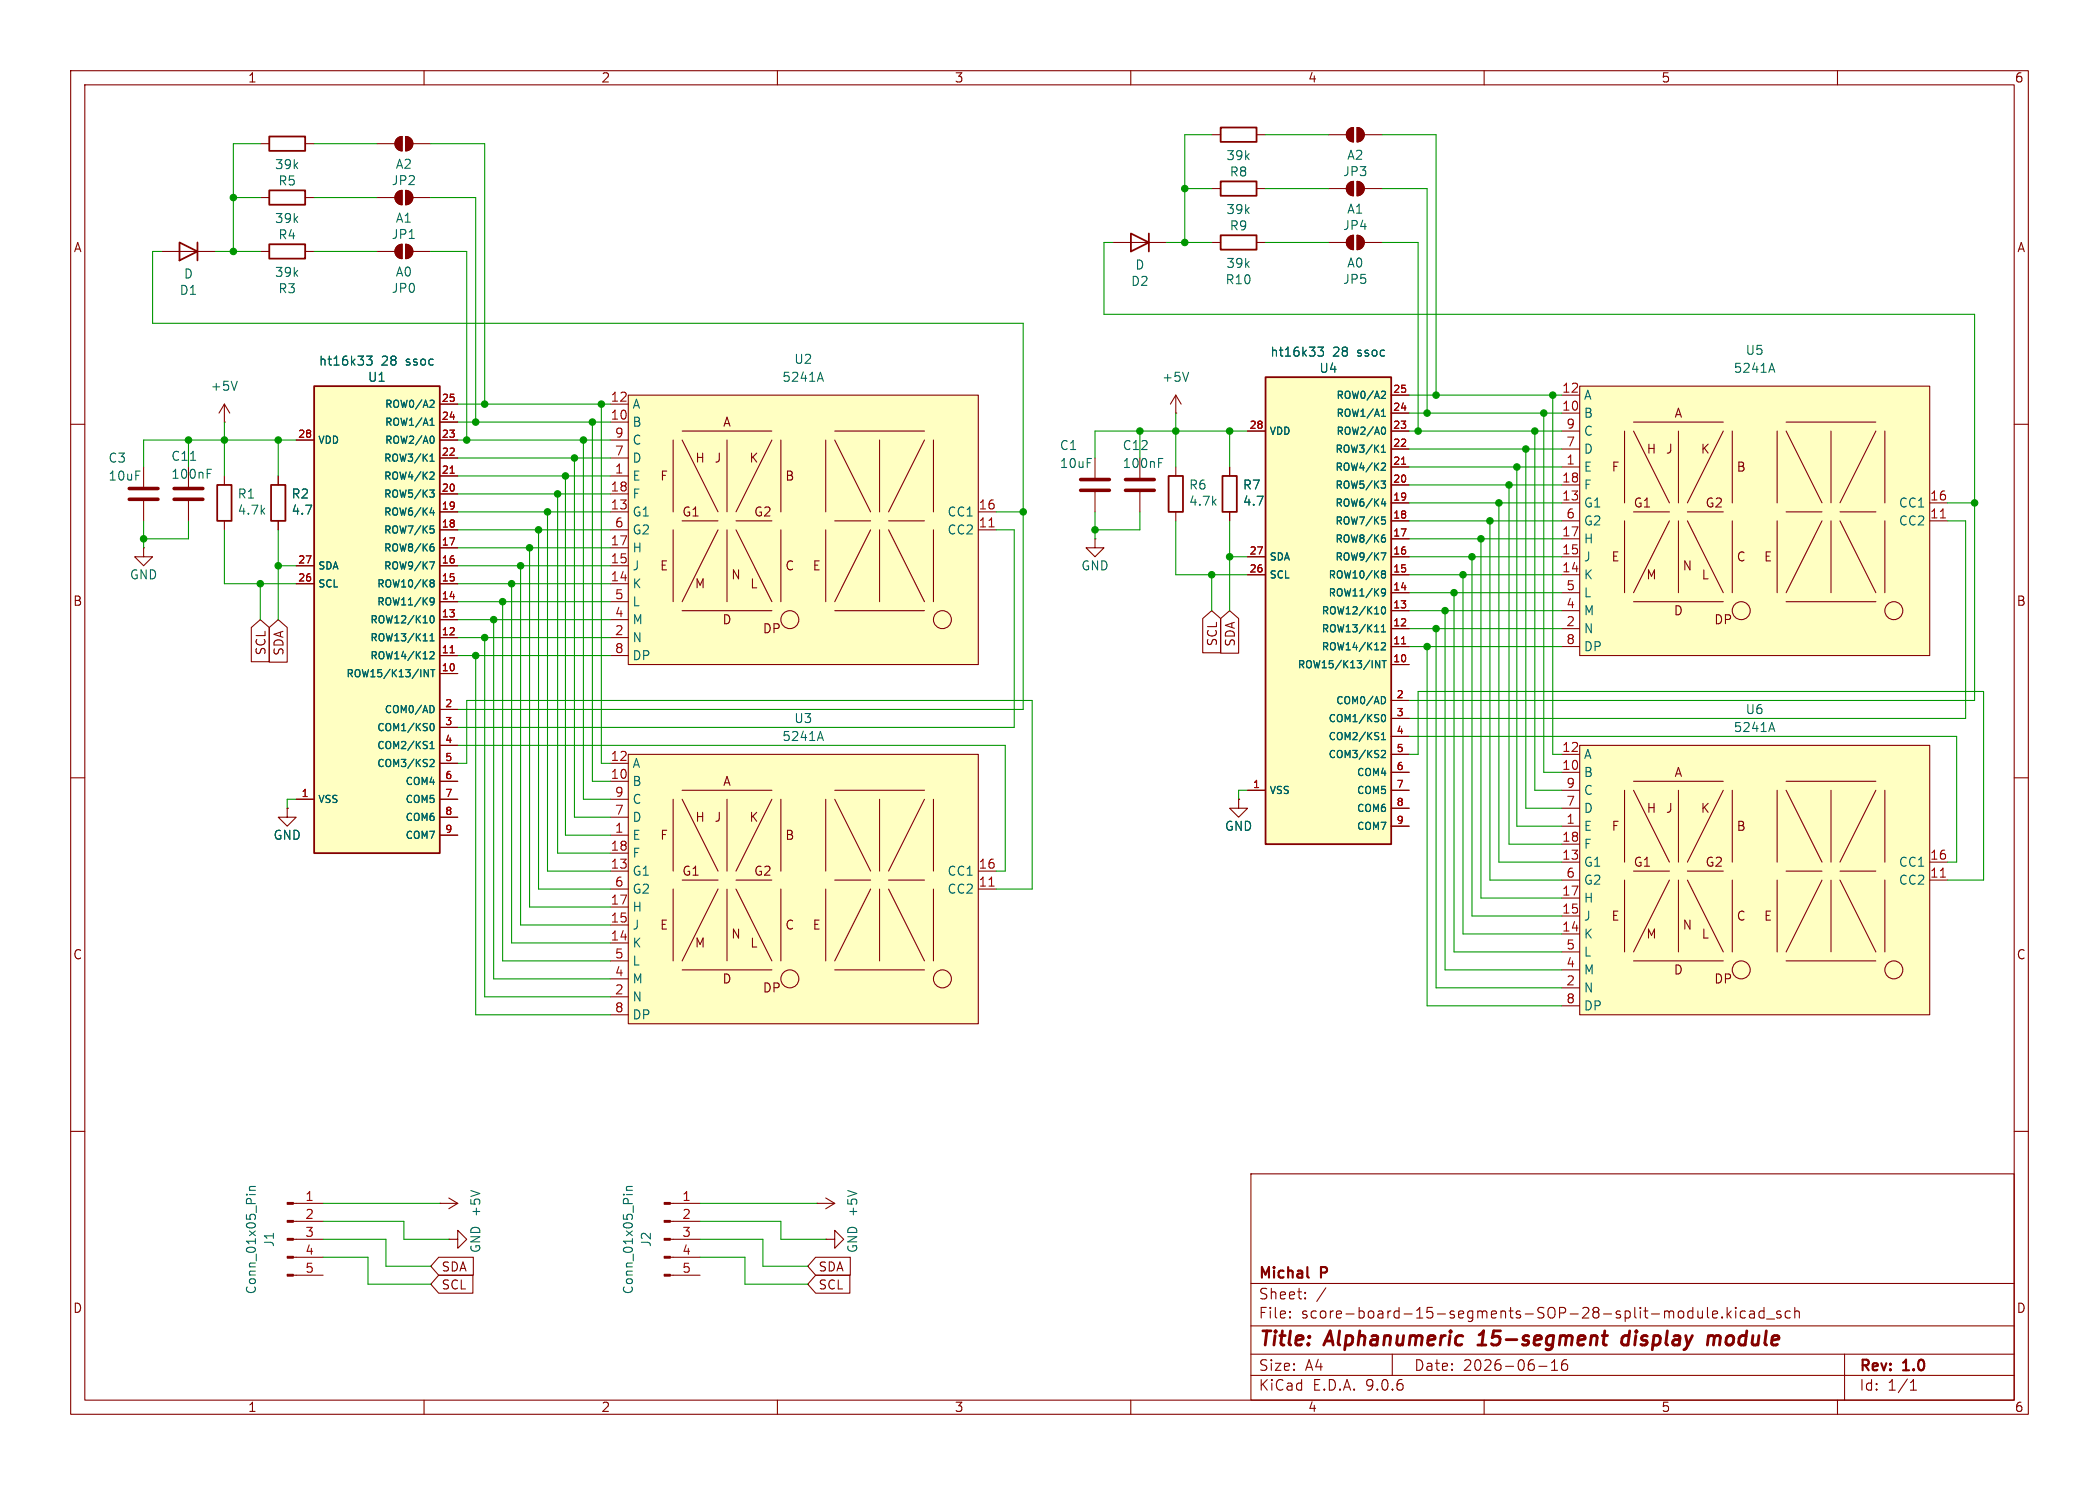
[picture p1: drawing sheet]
<svg xmlns="http://www.w3.org/2000/svg" width="297mm" height="210mm" viewBox="0 0 297 210" stroke-linecap="round" stroke-linejoin="round" font-family="sans-serif">
<g fill="none" stroke="#840000" stroke-width=".15">
<path d="M10 10h277v190h-277zM12 12h273v186h-273zM60 10v2M110 10v2M160 10v2M171.4 19.1h1.3M177.8 19.1h1.3M210 10v2M260 10v2M36.8 20.3h1.3M36.8 35.6h1.3M43.2 20.3h1.2"/>
<path d="M43.2 35.6h1.2M171.4 26.7h1.3M177.8 26.7h1.3M10 60h2M285 60h2M10 110h2M285 110h2M10 160h2M177 166h108v32h-108zM285 160h2M60 198v2M110 198v2"/>
<path d="M160 198v2M177 194.5h108M177 191.5h108M177 187.5h108M177 181.5h108M182.5 186.3h.1l-.1 .1M182.5 186.3v.1M182.5 185.5v.1M182.5 185.5h.1l-.1 .1M184.7 183.6v.1M184.7 183.6h-.1l.1 .1M184.7 182.8v.1"/>
<path d="M184.7 182.8h-.1l.1 .1M187.6 182.1l-1.3 2M197 191.5v3M210 198v2M217.7 193.2h1.2M219.5 193.8h.9M219.5 192.7l.5-.4v1.5M221.2 192.4a1.17 1.17 0 0 0-.1 1.3l.1 .1 .5-.1 .1-.2v-.3l-.3-.3h-.4l-.1 .3M239.5 184.9v1.5M239.5 185.5l-.4-.1-.3 .3v.4l.2 .2 .1 .1 .4-.1M240.2 185.4l.1 .9a.41 .41 0 0 0 .6 0M240.9 185.4v1"/>
<path d="M241.6 184.9v1.3l.2 .2M242.3 185.9l.7-.1v-.3l-.5-.1-.2 .2 .1 .7 .1 .1 .5-.1M243.7 186.3v.1M243.7 186.3h-.1l.1 .1M244.4 184.9v1.5M244.5 185.8l.5 .6M245 185.4l-.6 .6M245.6 184.9v.1M245.6 185.4v1M245.6 184.9l-.1 .1h.1M245.6 184.9l.1 .1h-.1M247 185.5l-.5-.1-.3 .3v.4l.2 .2 .1 .1 .5-.1"/>
<path d="M247.6 185.5l.1-.1 .5 .1v.9M248.2 185.8h-.5a.29 .29 0 0 0-.2 .3 .29 .29 0 0 0 .2 .3l.5-.1M249.6 185.5l-.4-.1-.3 .3v.4l.1 .2 .2 .1 .4-.1M249.6 184.9v1.5M250 186.5h1.1M252 185.5l-.4-.1-.2 .2 .1 .2 .5 .2v.1v.2l-.2 .1-.4-.1M253.3 185.5l-.4-.1-.3 .3v.4l.1 .2 .2 .1 .4-.1M254 185.5a.37 .37 0 0 1 .6 .1v.8M254 184.9v1.5M260 198v2M261 191.5v6.5M270.3 196.6h.9"/>
<path d="M270.3 195.5l.4-.4v1.5"/>
</g>
<path d="M209.1 190.2h1.2M209.7 188.5l-.4 .3M226.7 188.9h.8M227.1 188.2l-.2 1.7v.2l.4 .1M230.5 189a.66 .66 0 0 0-1 .3l-.1 .5 .2 .3 .2 .1 .6-.1M230.6 188.2l-.3 2M241.8 189l.5-.1 .2 .1 .1 .2M242.6 189.2l-.2 1M243.4 189a.5 .5 0 0 0-.8 .2" fill="none" stroke="#840000" stroke-width=".4"/>
<path d="M185.1 180.6l.1 .1" fill="none" stroke="#840000" stroke-width=".3"/>
<path d="M38.1 19.3h5.1v2h-5.1zM172.7 18h5.1v2.1h-5.1zM38.1 34.5h5.1v2.1h-5.1zM172.7 25.7h5.1v2h-5.1z" fill="none" stroke="#840000" stroke-width=".25"/>
<path d="M223.5 54.6h49.5v38.1h-49.5z" fill="#ffffc2"/>
<g fill="none" stroke="#840000" stroke-width=".15">
<path d="M188 19.1h2.5M190.8 18.3l.4-.2 .3-.1v2.1a1.02 1.02 0 0 1-.9-.7 1.02 1.02 0 0 1 .2-1.1zM192 18a1.02 1.02 0 0 1 1 1.1 1.02 1.02 0 0 1-1 1zM193 19.1h2.6M157.5 34.3h7.6M171.4 34.3h1.3M177.8 34.3h1.3M166.4 58.4h.1M166.4 55.9v2.5M166.4 55.9l-.8 1.3M166.4 55.9l.7 1.3M221 55.9h2.5"/>
<path d="M221 58.4h2.5M223.5 54.6h49.5v38.1h-49.5zM231.1 59.7h12.7M252.7 59.7h12.7M154.9 64.8v2.8M154.9 69.6v2.8M161.3 64.8v2.8M161.3 69.6v2.8M166.4 66v1.3M166.4 72.4v1.3M174 66v1.3M174 72.4v1.3"/>
<path d="M221 61h2.5M221 63.5h2.5M221 66h2.5M221 68.6h2.5M221 71.1h2.5M221 73.7h2.5M221 76.2h2.5M221 78.7h2.5M229.9 61v10.1M229.9 73.7v10.1M231.1 72.4h5.1M231.1 61l5.1 10.1"/>
<path d="M236.2 73.7l-5.1 10.1M237.5 61v10.1M237.5 73.7v10.1M238.8 72.4h5M238.8 73.7l5 10.1M243.8 61l-5 10.1M245.1 61v10.1M245.1 73.7v10.1M251.5 61v10.1M251.5 73.7v10.1M252.7 72.4h5.1M252.7 61l5.1 10.1"/>
<path d="M257.8 73.7l-5.1 10.1M259.1 61v10.1M259.1 73.7v10.1M260.3 72.4h5.1M260.3 73.7l5.1 10.1M265.4 61l-5.1 10.1M266.7 61v10.1M266.7 73.7v10.1M273 71.1h2.6M273 73.7h2.6M221 81.3h2.5M221 83.8h2.5"/>
<path d="M221 86.4h2.5M221 88.9h2.5M221 91.4h2.5M231.1 85.1h12.7M252.7 85.1h12.7"/>
<circle cx="246.4" cy="86.4" r="1.27"/>
<circle cx="268" cy="86.4" r="1.27"/>
</g>
<path d="M274.6 73.2h.7" fill="none" stroke="#a90000" stroke-width=".15"/>
<path d="M168.2 52.6l-.4 1.3M250.4 52.3h.6M250.7 51.4l.4 1.2M163.9 65.4h.5M163.9 64.8h.6" fill="none" stroke="#006464" stroke-width=".15"/>
<path d="M160 33l2.6 1.3-2.6 1.3zM162.6 33v2.6M172.7 33.3h5.1v2h-5.1zM165.4 67.3h2v5.1h-2zM173 67.3h2v5.1h-2z" fill="none" stroke="#840000" stroke-width=".25"/>
<path d="M152.9 67.8h4.1M152.9 69.3h4.1M159.3 67.8h4M159.3 69.3h4" fill="none" stroke="#840000" stroke-width=".51"/>
<g fill="#840000" stroke="#840000" stroke-width=".15">
<path d="M192 18a1.02 1.02 0 0 1 1 1.1 1.02 1.02 0 0 1-1 1z"/>
<path d="M190.8 18.3l.4-.2 .3-.1v2.1a1.02 1.02 0 0 1-.9-.7 1.02 1.02 0 0 1 .2-1.1z"/>
</g>
<path d="M179.1 53.3h17.7v66.1h-17.7z" fill="#ffffc2"/>
<path d="M179.1 53.3h17.7v66.1h-17.7z" fill="none" stroke="#840000" stroke-width=".25"/>
<g fill="none" stroke="#840000" stroke-width=".15">
<path d="M196.8 55.9h2.6M196.8 58.4h2.6M154.9 76.2v1.3h1.3l-1.3 1.2-1.2-1.2h1.2M154.9 76.2h.1M176.5 61h2.6M176.5 78.7h2.6M196.8 61h2.6M196.8 78.7h2.6M196.8 63.5h2.6M196.8 66h2.6M196.8 68.6h2.6M196.8 71.1h2.6"/>
<path d="M196.8 73.7h2.6M196.8 76.2h2.6M176.5 81.3h2.6M196.8 99.1h2.6M196.8 81.3h2.6M196.8 83.8h2.6M196.8 86.4h2.6M196.8 88.9h2.6M196.8 91.4h2.6M196.8 94h2.6M175.3 113v1.3h1.2l-1.2 1.3-1.3-1.3h1.3M175.3 113h.1"/>
<path d="M176.5 111.8h2.6M196.8 111.8h2.6M196.8 101.6h2.6M196.8 104.1h2.6M196.8 106.7h2.6M196.8 109.2h2.6M196.8 114.3h2.6M196.8 116.8h2.6"/>
</g>
<g fill="none" stroke="#006464" stroke-width=".15">
<path d="M186.5 49.1h.8l-.5 .5 .4 .1v.5l-.2 .2h-.3l-.2-.2M195.5 58.2l.3-.3v1M195.5 58.9h.5M195.6 55.3l.4 .1v.2l-.6 .7h.6M195.4 68h.6l-.3 .4 .3 .1v.3l-.1 .2h-.3M195.4 78.2h.7l-.4 1M195.5 63.2l.3-.3v1.1M195.5 64h.5M195.5 73.1h.5M195.6 76.1l.3-.1 .1 .2v.4h-.4M195.6 65.5h.4v.3l-.6 .7h.6M195.6 73.5h.3l.1 .2v.3l-.4 .1"/>
<path d="M195.7 60.4a.54 .54 0 0 1 .4 .5 .54 .54 0 0 1-.4 .5M195.7 70.5l-.2 .7h.6M196 70.9v.7M196 75.6l-.4 .1M194.5 89.4h.6M195.2 93.4v1l-.6-1v1M195.5 91l.4-.1 .1 .3-.6 .7h.6M195.5 88.6l.3-.3v1.1M195.5 89.4h.5M195.6 85.9l.1-.1a.54 .54 0 0 1 .4 .5 .54 .54 0 0 1-.4 .5l-.1-.1-.1-.3zM195.6 93.4h.5M195.7 81.2l-.2-.2 .2-.3 .3 .1v.1l-.1 .3"/>
<path d="M195.7 81.2l-.2 .2v.2l.2 .1h.3v-.2v-.2l-.1-.1M195.7 81.2h.2M195.7 98.5a.55 .55 0 0 1 .4 .5 .55 .55 0 0 1-.4 .5M195.9 93.4v1M196 83.7l-.1 .2h-.2l-.2-.2 .1-.4h.3l.1 .1a.67 .67 0 0 1-.2 .9h-.2M195.5 106.2l.4-.1 .1 .3-.6 .7h.6M195.5 104.6h.5M195.5 103.9l.3-.3v1M195.6 101.1l.1-.1a.54 .54 0 0 1 .4 .6 .54 .54 0 0 1-.4 .5l-.1-.1-.1-.3z"/>
</g>
<path d="M198.3 65.7h.6M198.3 91.1h.6" fill="none" stroke="#a90000" stroke-width=".15"/>
<path d="M223.5 105.4h49.5v38.1h-49.5z" fill="#ffffc2"/>
<g fill="none" stroke="#840000" stroke-width=".15">
<path d="M188 34.3h2.5M188 26.7h2.5M190.8 33.6l.4-.3h.3v2a1.02 1.02 0 0 1-.9-.6 1.02 1.02 0 0 1 .2-1.1zM190.8 26l.4-.3h.3v2a1.02 1.02 0 0 1-.9-.6 1.02 1.02 0 0 1 .2-1.1zM192 33.3a1.02 1.02 0 0 1 1 1 1.02 1.02 0 0 1-1 1zM192 25.7a1.02 1.02 0 0 1 1 1 1.02 1.02 0 0 1-1 1zM193 34.3h2.6M193 26.7h2.6M221 106.7h2.5M221 109.2h2.5M221 111.8h2.5M221 114.3h2.5"/>
<path d="M221 116.8h2.5M221 119.4h2.5M223.5 105.4h49.5v38.1h-49.5zM229.9 111.8v10.1M231.1 110.5h12.7M231.1 111.8l5.1 10.1M237.5 111.8v10.1M243.8 111.8l-5 10.1M245.1 111.8v10.1M251.5 111.8v10.1M252.7 110.5h12.7M252.7 111.8l5.1 10.1"/>
<path d="M259.1 111.8v10.1M265.4 111.8l-5.1 10.1M266.7 111.8v10.1M221 121.9h2.5M221 124.5h2.5M221 127h2.5M221 129.5h2.5M221 132.1h2.5M221 134.6h2.5M221 137.2h2.5M221 139.7h2.5M229.9 124.5v10.1"/>
<path d="M231.1 123.2h5.1M231.1 135.9h12.7M236.2 124.5l-5.1 10.1M237.5 124.5v10.1M238.8 123.2h5M238.8 124.5l5 10.1M245.1 124.5v10.1M251.5 124.5v10.1M252.7 123.2h5.1M252.7 135.9h12.7M257.8 124.5l-5.1 10.1M259.1 124.5v10.1"/>
<path d="M260.3 123.2h5.1M260.3 124.5l5.1 10.1M266.7 124.5v10.1M273 121.9h2.6M273 124.5h2.6M221 142.2h2.5"/>
<circle cx="246.4" cy="137.2" r="1.27"/>
<circle cx="268" cy="137.2" r="1.27"/>
</g>
<path d="M274.6 124h.7" fill="none" stroke="#a90000" stroke-width=".15"/>
<path d="M250.4 103.1h.6M250.7 102.2l.4 1.2" fill="none" stroke="#006464" stroke-width=".15"/>
<g fill="#840000" stroke="#840000" stroke-width=".15">
<path d="M192 33.3a1.02 1.02 0 0 1 1 1 1.02 1.02 0 0 1-1 1z"/>
<path d="M190.8 33.6l.4-.3h.3v2a1.02 1.02 0 0 1-.9-.6 1.02 1.02 0 0 1 .2-1.1z"/>
<path d="M192 25.7a1.02 1.02 0 0 1 1 1 1.02 1.02 0 0 1-1 1z"/>
<path d="M190.8 26l.4-.3h.3v2a1.02 1.02 0 0 1-.9-.6 1.02 1.02 0 0 1 .2-1.1z"/>
</g>
<path d="M88.9 55.9h49.5v38.1h-49.5z" fill="#ffffc2"/>
<g fill="none" stroke="#840000" stroke-width=".15">
<path d="M86.4 57.2h2.5M86.4 59.7h2.5M88.9 55.9h49.5v38.1h-49.5zM20.3 77.5v1.2h1.3l-1.3 1.3-1.3-1.3h1.3M20.3 77.5h.1M20.3 66v2.8M20.3 70.9v2.8M26.7 66v2.8M26.7 70.9v2.8M31.7 67.3v1.3M31.7 73.7v1.2M86.4 62.2h2.5"/>
<path d="M86.4 64.8h2.5M86.4 67.3h2.5M86.4 69.9h2.5M86.4 72.4h2.5M86.4 74.9h2.5M86.4 77.5h2.5M95.2 62.2v10.2M95.2 74.9v10.2M96.5 61h12.7M96.5 73.7h5.1M96.5 62.2l5.1 10.2M101.6 74.9l-5.1 10.2"/>
<path d="M102.9 62.2v10.2M102.9 74.9v10.2M104.1 73.7h5.1M104.1 74.9l5.1 10.2M109.2 62.2l-5.1 10.2M110.5 62.2v10.2M110.5 74.9v10.2M116.8 62.2v10.2M116.8 74.9v10.2M118.1 61h12.7M118.1 73.7h5.1M118.1 62.2l5.1 10.2"/>
<path d="M123.2 74.9l-5.1 10.2M124.5 62.2v10.2M124.5 74.9v10.2M125.7 73.7h5.1M125.7 74.9l5.1 10.2M130.8 62.2l-5.1 10.2M132.1 62.2v10.2M132.1 74.9v10.2M138.4 72.4h2.6M138.4 74.9h2.6M86.4 80h2.5M86.4 82.6h2.5"/>
<path d="M86.4 85.1h2.5M86.4 87.6h2.5M86.4 90.2h2.5M86.4 92.7h2.5M96.5 86.4h12.7M118.1 86.4h12.7"/>
<circle cx="111.8" cy="87.6" r="1.27"/>
<circle cx="133.3" cy="87.6" r="1.27"/>
</g>
<path d="M139.9 74.5h.8" fill="none" stroke="#a90000" stroke-width=".15"/>
<path d="M115.8 53.6h.6M116.1 52.6l.4 1.3M27 65.1h.7M29.3 67h.4M29.3 66.4h.6" fill="none" stroke="#006464" stroke-width=".15"/>
<path d="M30.7 68.6h2.1v5.1h-2.1z" fill="none" stroke="#840000" stroke-width=".25"/>
<path d="M18.3 69.1h4.1M18.3 70.6h4.1M24.6 69.1h4.1M24.6 70.6h4.1" fill="none" stroke="#840000" stroke-width=".51"/>
<path d="M88.9 106.7h49.5v38.1h-49.5z" fill="#ffffc2"/>
<g fill="none" stroke="#840000" stroke-width=".15">
<path d="M36.8 27.9h1.3M43.2 27.9h1.2M40.6 114.3v1.3h1.3l-1.3 1.2-1.2-1.2h1.2M40.6 114.3h.1M86.4 108h2.5M86.4 110.5h2.5M86.4 113h2.5M86.4 115.6h2.5M86.4 118.1h2.5M88.9 106.7h49.5v38.1h-49.5zM95.2 113v10.2M96.5 111.8h12.7"/>
<path d="M96.5 113l5.1 10.2M102.9 113v10.2M109.2 113l-5.1 10.2M110.5 113v10.2M116.8 113v10.2M118.1 111.8h12.7M118.1 113l5.1 10.2M124.5 113v10.2M130.8 113l-5.1 10.2M132.1 113v10.2M86.4 120.7h2.5M86.4 123.2h2.5"/>
<path d="M86.4 125.7h2.5M86.4 128.3h2.5M86.4 130.8h2.5M86.4 133.4h2.5M86.4 135.9h2.5M86.4 138.4h2.5M95.2 125.7v10.2M96.5 124.5h5.1M96.5 137.2h12.7M101.6 125.7l-5.1 10.2M102.9 125.7v10.2M104.1 124.5h5.1"/>
<path d="M104.1 125.7l5.1 10.2M110.5 125.7v10.2M116.8 125.7v10.2M118.1 124.5h5.1M118.1 137.2h12.7M123.2 125.7l-5.1 10.2M124.5 125.7v10.2M125.7 124.5h5.1M125.7 125.7l5.1 10.2M132.1 125.7v10.2M138.4 123.2h2.6M138.4 125.7h2.6"/>
<path d="M86.4 141h2.5M86.4 143.5h2.5"/>
<circle cx="111.8" cy="138.4" r="1.27"/>
<circle cx="133.3" cy="138.4" r="1.27"/>
</g>
<path d="M139.9 125.3h.8" fill="none" stroke="#a90000" stroke-width=".15"/>
<path d="M115.8 104.4h.6M116.1 103.4l.4 1.3" fill="none" stroke="#006464" stroke-width=".15"/>
<path d="M38.1 26.9h5.1v2.1h-5.1z" fill="none" stroke="#840000" stroke-width=".25"/>
<path d="M44.4 54.6h17.8v66.1h-17.8z" fill="#ffffc2"/>
<path d="M25.4 34.3l2.5 1.3-2.5 1.2zM27.9 34.3v2.5M44.4 54.6h17.8v66.1h-17.8zM38.4 68.6h2v5.1h-2z" fill="none" stroke="#840000" stroke-width=".25"/>
<g fill="none" stroke="#840000" stroke-width=".15">
<path d="M56.2 19.6l.3-.2 .4-.1v2a1.02 1.02 0 0 1-.9-.6 1.02 1.02 0 0 1 .2-1.1zM57.4 19.3a1.02 1.02 0 0 1 1 1 1.02 1.02 0 0 1-1 1zM22.9 35.6h7.6M53.3 35.6h2.6M53.3 27.9h2.6M53.3 20.3h2.6M56.2 27.2l.3-.2 .4-.1v2.1a1.02 1.02 0 0 1-.9-.7 1.02 1.02 0 0 1 .2-1.1zM56.2 34.8l.3-.2 .4-.1v2.1a1.02 1.02 0 0 1-.9-.7 1.02 1.02 0 0 1 .2-1.1zM57.4 26.9a1.02 1.02 0 0 1 1 1 1.02 1.02 0 0 1-1 1.1zM57.4 34.5a1.02 1.02 0 0 1 1 1.1 1.02 1.02 0 0 1-1 1zM58.4 35.6h2.6M58.4 27.9h2.6"/>
<path d="M58.4 20.3h2.6M31.7 59.7h.1M31.7 57.2l-.7 1.2M31.7 57.2l.8 1.2M31.7 57.2v2.5M62.2 57.2h2.6M62.2 59.7h2.6M196.8 55.9h2.6M196.8 58.4h2.6M39.4 67.3v1.3M39.4 73.7v1.2M41.9 62.2h2.5"/>
<path d="M62.2 62.2h2.6M62.2 64.8h2.6M62.2 67.3h2.6M62.2 69.9h2.6M62.2 72.4h2.6M62.2 74.9h2.6M62.2 77.5h2.6M174 66v1.3M174 72.4v1.3M176.5 61h2.6M176.5 78.7h2.6M196.8 61h2.6"/>
<path d="M196.8 78.7h2.6M196.8 63.5h2.6M196.8 66h2.6M196.8 68.6h2.6M196.8 71.1h2.6M196.8 73.7h2.6M196.8 76.2h2.6M35.6 88.7l1.2-1.1 1.3 1.1v4.9h-2.5zM38.1 88.7l1.3-1.1 1.2 1.1v4.9h-2.5zM41.9 80h2.5M41.9 82.6h2.5M62.2 80h2.6"/>
<path d="M62.2 82.6h2.6M62.2 85.1h2.6M62.2 87.6h2.6M62.2 90.2h2.6M62.2 92.7h2.6M62.2 95.3h2.6M170.2 87.5l1.2-1.1 1.3 1.1v4.8h-2.5zM172.7 87.5l1.3-1.1 1.3 1.1v4.9h-2.6zM176.5 81.3h2.6M196.8 99.1h2.6M196.8 81.3h2.6M196.8 83.8h2.6"/>
<path d="M196.8 86.4h2.6M196.8 88.9h2.6M196.8 91.4h2.6M196.8 94h2.6M40.6 114.3h.1M41.9 113h2.5M62.2 113h2.6M62.2 100.3h2.6M62.2 102.9h2.6M62.2 105.4h2.6M62.2 108h2.6M62.2 110.5h2.6"/>
<path d="M62.2 115.6h2.6M62.2 118.1h2.6M175.3 113h.1M176.5 111.8h2.6M196.8 111.8h2.6M196.8 101.6h2.6M196.8 104.1h2.6M196.8 106.7h2.6M196.8 109.2h2.6M196.8 114.3h2.6M196.8 116.8h2.6M41.5 170.2h4.2"/>
<path d="M41.5 172.7h4.2M41.5 175.3h4.2M41.5 177.8h4.2M62.1 177.8h4.9v2.5h-4.9l-1.1-1.2zM62.2 170.2h.1M62.2 170.2h2.6M63.5 175.3h1.3v-1.3l1.2 1.3-1.2 1.2v-1.2M63.5 175.3h.1M63.5 169.4l1.3 .8M64.8 170.2l-1.3 .7M94.8 170.2h4.3M94.8 172.7h4.3"/>
<path d="M94.8 175.3h4.3M94.8 177.8h4.3M115.4 177.8h4.9v2.5h-4.9l-1.1-1.2zM115.6 170.2h.1M115.6 170.2h2.5M116.8 175.3h1.3v-1.3l1.3 1.3-1.3 1.2v-1.2M116.8 175.3h.1M116.8 169.4l1.3 .8M118.1 170.2l-1.3 .7M41.5 180.3h4.2M62.1 180.3h4.8v2.6h-4.8l-1.1-1.3zM94.8 180.3h4.3"/>
<path d="M115.4 180.3h4.9v2.6h-4.9l-1.1-1.3z"/>
</g>
<g fill="none" stroke="#006464" stroke-width=".15">
<path d="M33.6 53.9l-.5 1.3M51.9 50.4h.7l-.4 .4 .4 .2v.5l-.2 .1h-.4l-.1-.1M60.8 59.4l.3-.3v1.1M61 56.6h.3l.1 .3-.6 .7h.6M186.5 49.1h.8l-.5 .5 .4 .1v.5l-.2 .2h-.3l-.2-.2M195.5 58.2l.3-.3v1M195.5 58.9h.5M195.6 55.3l.4 .1v.2l-.6 .7h.6M60.8 69.3h.6l-.3 .4 .3 .1v.3l-.2 .2h-.3M60.8 79.5h.7l-.5 1M60.8 64.5l.3-.3v1M60.8 60.2h.6"/>
<path d="M60.8 65.2h.6M60.9 74.4h.5M60.9 77.4l.3-.1 .2 .2-.1 .4h-.4M61 66.8h.3l.1 .2-.6 .8h.6M61 74.8h.2l.2 .2v.3l-.4 .1M61.1 61.7a.54 .54 0 0 1 .3 .5 .54 .54 0 0 1-.3 .5M61.1 71.8l-.3 .7h.7M61.3 72.2v.7M61.3 76.9l-.3 .1M195.4 68h.6l-.3 .4 .3 .1v.3l-.1 .2h-.3M195.4 78.2h.7l-.4 1M195.5 63.2l.3-.3v1.1"/>
<path d="M195.5 64h.5M195.5 73.1h.5M195.6 76.1l.3-.1 .1 .2v.4h-.4M195.6 65.5h.4v.3l-.6 .7h.6M195.6 73.5h.3l.1 .2v.3l-.4 .1M195.7 60.4a.54 .54 0 0 1 .4 .5 .54 .54 0 0 1-.4 .5M195.7 70.5l-.2 .7h.6M196 70.9v.7M196 75.6l-.4 .1M59.9 90.6h.6M60.6 94.7v1l-.6-1v1M60.8 92.3l.4-.1 .2 .2-.6 .8h.6"/>
<path d="M60.8 89.9l.3-.3v1M60.8 90.6h.6M60.9 87.2l.2-.1a.54 .54 0 0 1 .3 .5 .54 .54 0 0 1-.3 .5l-.2-.1-.1-.3zM60.9 94.7h.6M61 82.4l-.2-.2 .2-.2h.3l.1 .2-.2 .2M61 82.4l-.2 .2 .1 .3 .1 .1h.3l.1-.2v-.3l-.2-.1M61 82.4h.2M61.1 99.8a.55 .55 0 0 1 .3 .5 .55 .55 0 0 1-.3 .5M61.2 94.7v1M61.4 85l-.2 .2-.3-.1-.1-.1 .1-.4 .3-.1 .2 .1a.67 .67 0 0 1-.3 1h-.2M194.5 89.4h.6M195.2 93.4v1l-.6-1v1"/>
<path d="M195.5 91l.4-.1 .1 .3-.6 .7h.6M195.5 88.6l.3-.3v1.1M195.5 89.4h.5M195.6 85.9l.1-.1a.54 .54 0 0 1 .4 .5 .54 .54 0 0 1-.4 .5l-.1-.1-.1-.3zM195.6 93.4h.5M195.7 81.2l-.2-.2 .2-.3 .3 .1v.1l-.1 .3M195.7 81.2l-.2 .2v.2l.2 .1h.3v-.2v-.2l-.1-.1M195.7 81.2h.2M195.7 98.5a.55 .55 0 0 1 .4 .5 .55 .55 0 0 1-.4 .5M195.9 93.4v1M196 83.7l-.1 .2h-.2l-.2-.2 .1-.4h.3l.1 .1a.67 .67 0 0 1-.2 .9h-.2M60.8 107.5l.4-.1 .2 .3-.6 .7h.6"/>
<path d="M60.8 105.9h.6M60.8 105.1l.3-.2v1M60.9 102.4l.2-.1a.54 .54 0 0 1 .3 .5 .54 .54 0 0 1-.3 .5l-.2-.1-.1-.3zM195.5 106.2l.4-.1 .1 .3-.6 .7h.6M195.5 104.6h.5M195.5 103.9l.3-.3v1M195.6 101.1l.1-.1a.54 .54 0 0 1 .4 .6 .54 .54 0 0 1-.4 .5l-.1-.1-.1-.3zM34.9 168.9h.1M35.3 168.9h.8M35.3 168.3h.8M36.1 167.8l-.7 .1-.1 .3 .1 .1M66.6 168.4l1.3 .4"/>
<path d="M88.2 168.9h.1M88.6 168.9h.9M88.6 168.3h.9M89.5 167.8l-.8 .1-.1 .3 .2 .1M120 168.4l1.2 .4"/>
</g>
<path d="M63.7 66.9h.6M198.3 65.7h.6M63.7 92.3h.6M198.3 91.1h.6" fill="none" stroke="#a90000" stroke-width=".15"/>
<g fill="#840000" stroke="#840000" stroke-width=".15">
<path d="M94 170.1h.8v.2h-.8z"/>
<path d="M94 172.6h.8v.2h-.8z"/>
<path d="M94 175.1h.8v.3h-.8z"/>
<path d="M94 177.7h.8v.2h-.8z"/>
<path d="M94 180.2h.8v.3h-.8z"/>
<path d="M40.6 170.1h.9v.2h-.9z"/>
<path d="M40.6 172.6h.9v.2h-.9z"/>
<path d="M40.6 175.1h.9v.3h-.9z"/>
<path d="M40.6 177.7h.9v.2h-.9z"/>
<path d="M40.6 180.2h.9v.3h-.9z"/>
<path d="M57.4 26.9a1.02 1.02 0 0 1 1 1 1.02 1.02 0 0 1-1 1.1z"/>
<path d="M56.2 27.2l.3-.2 .4-.1v2.1a1.02 1.02 0 0 1-.9-.7 1.02 1.02 0 0 1 .2-1.1z"/>
<path d="M57.4 19.3a1.02 1.02 0 0 1 1 1 1.02 1.02 0 0 1-1 1z"/>
<path d="M56.2 19.6l.3-.2 .4-.1v2a1.02 1.02 0 0 1-.9-.6 1.02 1.02 0 0 1 .2-1.1z"/>
<path d="M57.4 34.5a1.02 1.02 0 0 1 1 1.1 1.02 1.02 0 0 1-1 1z"/>
<path d="M56.2 34.8l.3-.2 .4-.1v2.1a1.02 1.02 0 0 1-.9-.7 1.02 1.02 0 0 1 .2-1.1z"/>
</g>
<g fill="none" stroke="#009600" stroke-width=".15">
<path d="M171.4 19.1h-3.8v15.2M179.1 19.1h8.9M195.6 19.1h7.6v36.8M22.9 35.6h-1.3v10.1h123.2v54.6h-80M30.5 35.6h6.3M33 27.9h3.8M36.8 20.3h-3.8v15.3M44.4 35.6h8.9M44.4 27.9h8.9M44.4 20.3h8.9M61 20.3h7.6v36.9M61 27.9h6.3v31.8"/>
<path d="M61 35.6h5v26.6M157.5 34.3h-1.3v10.2h123.2v54.6h-80M165.1 34.3h6.3M167.6 26.7h3.8M179.1 34.3h8.9M179.1 26.7h8.9M195.6 34.3h5.1v26.7M195.6 26.7h6.3v31.7M31.7 59.7v7.6M64.8 59.7h21.6M64.8 57.2h21.6M83.8 59.7v50.8h2.6"/>
<path d="M85.1 57.2v50.8h1.3M166.4 58.4v7.6M199.4 58.4h21.6M199.4 55.9h21.6M218.4 58.4v50.8h2.6M219.7 55.9v50.8h1.3M20.3 73.7v3.8M26.7 73.7v2.5h-6.4M26.7 62.2v3.8M31.7 74.9v7.7h10.2M39.4 62.2v5.1M39.4 74.9v12.7"/>
<path d="M41.9 62.2h-21.6v3.8M64.8 72.4h21.6M64.8 69.9h21.6M64.8 74.9h21.6M64.8 62.2h21.6M64.8 77.5h21.6M64.8 67.3h21.6M64.8 64.8h21.6M74.9 77.5v50.8h11.5M76.2 74.9v50.8h10.2M77.5 72.4v50.8h8.9M78.9 69.9v50.8h7.5"/>
<path d="M80 67.3v50.8h6.4M81.3 64.8v50.8h5.1M82.5 62.2v50.8h3.9M141 72.4h3.8M141 74.9h2.5v28h-78.7M154.9 72.4v3.8M161.3 72.4v2.5h-6.4M161.3 61v3.8M166.4 73.7v7.6h10.1M174 61v5M174 73.7v12.7M174 78.7h2.5"/>
<path d="M176.5 61h-21.6v3.8M199.4 61h21.6M199.4 78.7h21.6M199.4 76.2h21.6M199.4 71.1h21.6M199.4 73.7h21.6M199.4 68.6h21.6M199.4 63.5h21.6M199.4 66h21.6M208.3 78.7v50.8h12.7M209.5 76.2v50.8h11.5M210.8 73.7v50.8h10.2"/>
<path d="M212.1 71.1v50.8h8.9M213.5 68.6v50.8h7.5M214.6 66v50.8h6.4M215.9 63.5v50.8h5.1M217.2 61v50.8h3.8M275.6 71.1h3.8M275.6 73.7h2.5v27.9h-78.7M36.8 82.6v5M39.4 80h2.5M64.8 80h21.6M64.8 82.6h21.6M64.8 90.2h21.6"/>
<path d="M64.8 87.6h21.6M64.8 92.7h21.6M64.8 85.1h21.6M67.3 92.7v50.8h19.1M68.6 90.2v50.8h17.8M69.8 87.6v50.8h16.6M71.1 85.1v50.8h15.3M72.4 82.6v50.8h14M73.7 80v50.8h12.7M171.4 81.3v5.1M199.4 81.3h21.6M199.4 83.8h21.6"/>
<path d="M199.4 86.4h21.6M199.4 91.4h21.6M199.4 88.9h21.6M201.9 91.4v50.8h19.1M203.2 88.9v50.8h17.8M204.5 86.4v50.8h16.5M205.7 83.8v50.8h15.3M207 81.3v50.8h14M41.9 113h-1.3v1.3M64.8 105.4h77.4v17.8h-1.2M64.8 108h1.2v-8.9h80v26.6h-5M176.5 111.8h-1.2v1.2"/>
<path d="M199.4 106.7h1.3v-8.9h80v26.7h-5.1M199.4 104.1h77.5v17.8h-1.3M45.7 175.3h8.9v3.8h6.4M45.7 172.7h11.4v2.6h6.4M45.7 170.2h16.5M45.7 177.8h6.4v3.8h8.9M99.1 175.3h8.8v3.8h6.4M99.1 172.7h11.4v2.6h6.3M99.1 170.2h16.5M99.1 177.8h6.3v3.8h8.9"/>
</g>
<g fill="#009600" stroke="#009600" stroke-width=".15">
<circle cx="219.7" cy="55.9" r=".46"/>
<circle cx="218.4" cy="58.4" r=".46"/>
<circle cx="203.2" cy="55.9" r=".46"/>
<circle cx="201.9" cy="58.4" r=".46"/>
<circle cx="200.7" cy="61" r=".46"/>
<circle cx="217.2" cy="61" r=".46"/>
<circle cx="174" cy="61" r=".46"/>
<circle cx="212.1" cy="71.1" r=".46"/>
<circle cx="210.8" cy="73.7" r=".46"/>
<circle cx="209.5" cy="76.2" r=".46"/>
<circle cx="215.9" cy="63.5" r=".46"/>
<circle cx="214.6" cy="66" r=".46"/>
<circle cx="204.5" cy="86.4" r=".46"/>
<circle cx="166.4" cy="61" r=".46"/>
<circle cx="171.4" cy="81.3" r=".46"/>
<circle cx="80" cy="67.3" r=".46"/>
<circle cx="82.5" cy="62.2" r=".46"/>
<circle cx="81.3" cy="64.8" r=".46"/>
<circle cx="77.5" cy="72.4" r=".46"/>
<circle cx="78.9" cy="69.9" r=".46"/>
<circle cx="76.2" cy="74.9" r=".46"/>
<circle cx="85.1" cy="57.2" r=".46"/>
<circle cx="68.6" cy="57.2" r=".46"/>
<circle cx="83.8" cy="59.7" r=".46"/>
<circle cx="161.3" cy="61" r=".46"/>
<circle cx="144.8" cy="72.4" r=".46"/>
<circle cx="74.9" cy="77.5" r=".46"/>
<circle cx="154.9" cy="74.9" r=".46"/>
<circle cx="167.6" cy="26.7" r=".46"/>
<circle cx="167.6" cy="34.3" r=".46"/>
<circle cx="205.7" cy="83.8" r=".46"/>
<circle cx="203.2" cy="88.9" r=".46"/>
<circle cx="201.9" cy="91.4" r=".46"/>
<circle cx="207" cy="81.3" r=".46"/>
<circle cx="208.3" cy="78.7" r=".46"/>
<circle cx="174" cy="78.7" r=".46"/>
<circle cx="279.4" cy="71.1" r=".46"/>
<circle cx="213.5" cy="68.6" r=".46"/>
<circle cx="67.3" cy="59.7" r=".46"/>
<circle cx="66" cy="62.2" r=".46"/>
<circle cx="31.7" cy="62.2" r=".46"/>
<circle cx="20.3" cy="76.2" r=".46"/>
<circle cx="26.7" cy="62.2" r=".46"/>
<circle cx="39.4" cy="62.2" r=".46"/>
<circle cx="73.7" cy="80" r=".46"/>
<circle cx="72.4" cy="82.6" r=".46"/>
<circle cx="67.3" cy="92.7" r=".46"/>
<circle cx="71.1" cy="85.1" r=".46"/>
<circle cx="69.8" cy="87.6" r=".46"/>
<circle cx="68.6" cy="90.2" r=".46"/>
<circle cx="39.4" cy="80" r=".46"/>
<circle cx="36.8" cy="82.6" r=".46"/>
<circle cx="33" cy="27.9" r=".46"/>
<circle cx="33" cy="35.6" r=".46"/>
</g>
<g font-size="2.8" fill="#840000">
<text x="178" y="190.9">Title:</text>
<text x="187.7" y="190.9">Alphanumeric</text>
<text x="210.1" y="190.9">15-segment</text>
<text x="231.2" y="190.9">display</text>
<text x="244.1" y="190.9">module</text>
</g>
<g font-size="2.1" fill="#840000">
<text x="178" y="184">Sheet:</text>
<text x="178" y="181.2">Michal</text>
<text x="187" y="181.2">P</text>
<text x="178" y="186.7">File:</text>
<text x="184.1" y="186.7">score-board-15-segments-SOP-28-split-module.kicad_sch</text>
<text x="178" y="196.9">KiCad</text>
<text x="178" y="194.1">Size:</text>
<text x="184.7" y="194.1">A4</text>
<text x="185.7" y="196.9">E.D.A.</text>
<text x="193.3" y="196.9">9.0.6</text>
<text x="200" y="194.1">Date:</text>
<text x="207" y="194.1">2026-06-16</text>
<text x="263" y="194.3">Rev:</text>
<text x="263" y="196.9">Id:</text>
<text x="267.1" y="196.9">1/1</text>
<text x="269.4" y="194.3">1.0</text>
</g>
<g font-size="1.8" fill="#840000">
<text x="35" y="11.9">1</text>
<text x="85" y="11.9">2</text>
<text x="135" y="11.9">3</text>
<text x="185" y="11.9">4</text>
<text x="235" y="11.9">5</text>
<text x="285" y="11.9">6</text>
<text x="10.3" y="35.9">A</text>
<text x="285.3" y="35.9">A</text>
<text x="236.8" y="59.3">A</text>
<text x="98.3" y="65.6">H</text>
<text x="101" y="65.6">J</text>
<text x="102.2" y="60.6">A</text>
<text x="105.9" y="65.6">K</text>
<text x="232.9" y="64.4">H</text>
<text x="235.6" y="64.4">J</text>
<text x="240.6" y="64.4">K</text>
<text x="93.3" y="68.2">F</text>
<text x="111" y="68.2">B</text>
<text x="228" y="66.9">F</text>
<text x="231.1" y="72">G1</text>
<text x="241.2" y="72">G2</text>
<text x="245.6" y="66.9">B</text>
<text x="96.4" y="73.3">G1</text>
<text x="106.6" y="73.3">G2</text>
<text x="93.3" y="80.9">E</text>
<text x="98.2" y="83.4">M</text>
<text x="103.4" y="82.1">N</text>
<text x="106.1" y="83.4">L</text>
<text x="111" y="80.9">C</text>
<text x="114.9" y="80.9">E</text>
<text x="227.9" y="79.6">E</text>
<text x="232.9" y="82.1">M</text>
<text x="238" y="80.9">N</text>
<text x="240.7" y="82.1">L</text>
<text x="245.6" y="79.6">C</text>
<text x="249.5" y="79.6">E</text>
<text x="10.3" y="85.9">B</text>
<text x="102.1" y="88.5">D</text>
<text x="107.8" y="89.8">DP</text>
<text x="236.8" y="87.2">D</text>
<text x="242.5" y="88.5">DP</text>
<text x="285.3" y="85.9">B</text>
<text x="37.8" y="92.8" transform="rotate(-90 37.8 92.8)">SCL</text>
<text x="40.3" y="92.8" transform="rotate(-90 40.3 92.8)">SDA</text>
<text x="172.4" y="91.5" transform="rotate(-90 172.4 91.5)">SCL</text>
<text x="174.9" y="91.6" transform="rotate(-90 174.9 91.6)">SDA</text>
<text x="102.2" y="111.4">A</text>
<text x="236.8" y="110.1">A</text>
<text x="93.3" y="119">F</text>
<text x="98.3" y="116.4">H</text>
<text x="101" y="116.4">J</text>
<text x="105.9" y="116.4">K</text>
<text x="111" y="119">B</text>
<text x="228" y="117.7">F</text>
<text x="232.9" y="115.2">H</text>
<text x="235.6" y="115.2">J</text>
<text x="240.6" y="115.2">K</text>
<text x="245.6" y="117.7">B</text>
<text x="96.4" y="124.1">G1</text>
<text x="106.6" y="124.1">G2</text>
<text x="231.1" y="122.8">G1</text>
<text x="241.2" y="122.8">G2</text>
<text x="93.3" y="131.7">E</text>
<text x="111" y="131.7">C</text>
<text x="114.9" y="131.7">E</text>
<text x="227.9" y="130.4">E</text>
<text x="238" y="131.7">N</text>
<text x="245.6" y="130.4">C</text>
<text x="249.5" y="130.4">E</text>
<text x="10.3" y="135.9">C</text>
<text x="98.2" y="134.2">M</text>
<text x="103.4" y="132.9">N</text>
<text x="106.1" y="134.2">L</text>
<text x="232.9" y="132.9">M</text>
<text x="240.7" y="132.9">L</text>
<text x="285.3" y="135.9">C</text>
<text x="102.1" y="139.3">D</text>
<text x="107.8" y="140.6">DP</text>
<text x="236.8" y="138">D</text>
<text x="242.5" y="139.3">DP</text>
<text x="10.3" y="185.9">D</text>
<text x="62.4" y="180">SDA</text>
<text x="62.4" y="182.6">SCL</text>
<text x="115.7" y="182.6">SCL</text>
<text x="115.7" y="180">SDA</text>
<text x="285.3" y="185.9">D</text>
<text x="35" y="199.9">1</text>
<text x="85" y="199.9">2</text>
<text x="135" y="199.9">3</text>
<text x="185" y="199.9">4</text>
<text x="235" y="199.9">5</text>
<text x="285" y="199.9">6</text>
</g>
<g font-size="1.8" fill="#006464">
<text x="173.4" y="22.9">39k</text>
<text x="190.5" y="22.8">A2</text>
<text x="38.8" y="24.1">39k</text>
<text x="39.3" y="26.4">R5</text>
<text x="55.3" y="26.4">JP2</text>
<text x="55.9" y="24.1">A2</text>
<text x="173.9" y="25.2">R8</text>
<text x="189.9" y="25.1">JP3</text>
<text x="38.8" y="31.7">39k</text>
<text x="39.3" y="34.1">R4</text>
<text x="55.3" y="34">JP1</text>
<text x="55.9" y="31.7">A1</text>
<text x="173.4" y="30.5">39k</text>
<text x="173.9" y="32.8">R9</text>
<text x="189.9" y="32.7">JP4</text>
<text x="190.5" y="30.4">A1</text>
<text x="25.3" y="41.9">D1</text>
<text x="25.9" y="39.6">D</text>
<text x="38.8" y="39.4">39k</text>
<text x="39.3" y="41.7">R3</text>
<text x="55.3" y="41.6">JP0</text>
<text x="55.9" y="39.3">A0</text>
<text x="159.9" y="40.6">D2</text>
<text x="160.6" y="38.3">D</text>
<text x="173.3" y="40.4">R10</text>
<text x="173.4" y="38.1">39k</text>
<text x="189.9" y="40.4">JP5</text>
<text x="190.5" y="38">A0</text>
<text x="45" y="51.9">ht16k33</text>
<text x="54" y="51.9">28</text>
<text x="57.5" y="51.9">ssoc</text>
<text x="112.3" y="51.7">U2</text>
<text x="179.7" y="50.6">ht16k33</text>
<text x="186.6" y="52.9">U4</text>
<text x="188.6" y="50.6">28</text>
<text x="192.2" y="50.6">ssoc</text>
<text x="245.2" y="52.9">5241A</text>
<text x="246.9" y="50.4">U5</text>
<text x="29.7" y="55.5">+5V</text>
<text x="52" y="54.2">U1</text>
<text x="89.4" y="58">A</text>
<text x="110.6" y="54.2">5241A</text>
<text x="164.3" y="54.2">+5V</text>
<text x="224" y="56.7">A</text>
<text x="224" y="59.3">B</text>
<text x="15.2" y="65.6">C3</text>
<text x="24.1" y="65.4">C11</text>
<text x="89.4" y="60.6">B</text>
<text x="89.4" y="63.1">C</text>
<text x="89.4" y="65.6">D</text>
<text x="149.9" y="63.9">C1</text>
<text x="158.8" y="63.9">C12</text>
<text x="224" y="61.8">C</text>
<text x="224" y="64.4">D</text>
<text x="15.2" y="68.2">10uF</text>
<text x="24.1" y="67.9">100nF</text>
<text x="33.5" y="70.7">R1</text>
<text x="41.2" y="70.7">R2</text>
<text x="89.4" y="68.2">E</text>
<text x="89.4" y="70.7">F</text>
<text x="149.9" y="66.4">10uF</text>
<text x="158.8" y="66.4">100nF</text>
<text x="168.2" y="69.4">R6</text>
<text x="168.2" y="71.7">4.7k</text>
<text x="175.8" y="69.4">R7</text>
<text x="175.8" y="71.7">4.7</text>
<text x="224" y="66.9">E</text>
<text x="224" y="69.4">F</text>
<text x="224" y="72">G1</text>
<text x="268.6" y="72">CC1</text>
<text x="33.5" y="73">4.7k</text>
<text x="41.2" y="73">4.7</text>
<text x="89.4" y="73.3">G1</text>
<text x="89.4" y="75.8">G2</text>
<text x="134" y="73.3">CC1</text>
<text x="134" y="75.8">CC2</text>
<text x="224" y="74.5">G2</text>
<text x="224" y="77.1">H</text>
<text x="268.6" y="74.5">CC2</text>
<text x="18.3" y="82.1">GND</text>
<text x="89.4" y="78.3">H</text>
<text x="89.4" y="80.9">J</text>
<text x="89.4" y="83.4">K</text>
<text x="152.9" y="80.9">GND</text>
<text x="224" y="79.6">J</text>
<text x="224" y="82.1">K</text>
<text x="89.4" y="86">L</text>
<text x="89.4" y="88.5">M</text>
<text x="224" y="84.7">L</text>
<text x="224" y="87.2">M</text>
<text x="224" y="89.8">N</text>
<text x="89.4" y="91">N</text>
<text x="89.4" y="93.6">DP</text>
<text x="224" y="92.3">DP</text>
<text x="246.9" y="101.2">U6</text>
<text x="110.6" y="105">5241A</text>
<text x="112.3" y="102.5">U3</text>
<text x="224" y="107.5">A</text>
<text x="245.2" y="103.7">5241A</text>
<text x="89.4" y="108.8">A</text>
<text x="89.4" y="111.4">B</text>
<text x="89.4" y="113.9">C</text>
<text x="224" y="110.1">B</text>
<text x="224" y="112.6">C</text>
<text x="38.6" y="119">GND</text>
<text x="89.4" y="116.4">D</text>
<text x="89.4" y="119">E</text>
<text x="173.2" y="117.7">GND</text>
<text x="224" y="115.2">D</text>
<text x="224" y="117.7">E</text>
<text x="89.4" y="121.5">F</text>
<text x="89.4" y="124.1">G1</text>
<text x="134" y="124.1">CC1</text>
<text x="224" y="120.2">F</text>
<text x="224" y="122.8">G1</text>
<text x="224" y="125.3">G2</text>
<text x="268.6" y="122.8">CC1</text>
<text x="268.6" y="125.3">CC2</text>
<text x="89.4" y="126.6">G2</text>
<text x="89.4" y="129.1">H</text>
<text x="89.4" y="131.7">J</text>
<text x="134" y="126.6">CC2</text>
<text x="224" y="127.9">H</text>
<text x="224" y="130.4">J</text>
<text x="89.4" y="134.2">K</text>
<text x="89.4" y="136.8">L</text>
<text x="224" y="132.9">K</text>
<text x="224" y="135.5">L</text>
<text x="89.4" y="139.3">M</text>
<text x="89.4" y="141.8">N</text>
<text x="224" y="138">M</text>
<text x="224" y="140.6">N</text>
<text x="224" y="143.1">DP</text>
<text x="89.4" y="144.4">DP</text>
<text x="39" y="176.5" transform="rotate(-90 39 176.5)">J1</text>
<text x="68.2" y="177.3" transform="rotate(-90 68.2 177.3)">GND +5V</text>
<text x="92.3" y="176.5" transform="rotate(-90 92.3 176.5)">J2</text>
<text x="121.5" y="177.3" transform="rotate(-90 121.5 177.3)">GND +5V</text>
<text x="36.4" y="183.1" transform="rotate(-90 36.4 183.1)">Conn_01x05_Pin</text>
<text x="89.8" y="183.1" transform="rotate(-90 89.8 183.1)">Conn_01x05_Pin</text>
</g>
<g font-size="1.8" fill="#a90000">
<text x="86.3" y="56.9">12</text>
<text x="86.3" y="59.4">10</text>
<text x="220.9" y="55.6">12</text>
<text x="220.9" y="58.2">10</text>
<text x="86.9" y="62">9</text>
<text x="86.9" y="64.5">7</text>
<text x="221.5" y="60.7">9</text>
<text x="221.5" y="63.2">7</text>
<text x="221.5" y="65.8">1</text>
<text x="86.3" y="69.6">18</text>
<text x="86.9" y="67.1">1</text>
<text x="220.9" y="68.3">18</text>
<text x="220.9" y="70.9">13</text>
<text x="273" y="70.9">16</text>
<text x="86.3" y="72.1">13</text>
<text x="86.3" y="77.2">17</text>
<text x="86.9" y="74.7">6</text>
<text x="138.4" y="72.1">16</text>
<text x="138.4" y="74.7">11</text>
<text x="220.9" y="75.9">17</text>
<text x="221.5" y="73.4">6</text>
<text x="273" y="73.4">11</text>
<text x="86.3" y="79.8">15</text>
<text x="86.3" y="82.3">14</text>
<text x="220.9" y="78.5">15</text>
<text x="220.9" y="81">14</text>
<text x="221.5" y="83.6">5</text>
<text x="86.9" y="84.8">5</text>
<text x="86.9" y="87.4">4</text>
<text x="86.9" y="89.9">2</text>
<text x="221.5" y="86.1">4</text>
<text x="221.5" y="88.6">2</text>
<text x="86.9" y="92.5">8</text>
<text x="221.5" y="91.2">8</text>
<text x="86.3" y="107.7">12</text>
<text x="220.9" y="106.4">12</text>
<text x="86.3" y="110.2">10</text>
<text x="86.9" y="112.8">9</text>
<text x="220.9" y="109">10</text>
<text x="221.5" y="111.5">9</text>
<text x="86.9" y="115.3">7</text>
<text x="86.9" y="117.9">1</text>
<text x="220.9" y="119.1">18</text>
<text x="221.5" y="114">7</text>
<text x="221.5" y="116.6">1</text>
<text x="86.3" y="120.4">18</text>
<text x="86.3" y="122.9">13</text>
<text x="86.9" y="125.5">6</text>
<text x="138.4" y="122.9">16</text>
<text x="138.4" y="125.5">11</text>
<text x="220.9" y="121.7">13</text>
<text x="221.5" y="124.2">6</text>
<text x="273" y="121.7">16</text>
<text x="273" y="124.2">11</text>
<text x="86.3" y="128">17</text>
<text x="86.3" y="130.6">15</text>
<text x="220.9" y="126.7">17</text>
<text x="220.9" y="129.3">15</text>
<text x="220.9" y="131.8">14</text>
<text x="86.3" y="133.1">14</text>
<text x="86.9" y="135.6">5</text>
<text x="221.5" y="134.4">5</text>
<text x="221.5" y="136.9">4</text>
<text x="86.9" y="138.2">4</text>
<text x="86.9" y="140.7">2</text>
<text x="86.9" y="143.3">8</text>
<text x="221.5" y="139.4">2</text>
<text x="221.5" y="142">8</text>
<text x="43.1" y="169.9">1</text>
<text x="43.1" y="172.5">2</text>
<text x="96.4" y="169.9">1</text>
<text x="96.4" y="172.5">2</text>
<text x="43.1" y="175">3</text>
<text x="43.1" y="177.5">4</text>
<text x="96.4" y="175">3</text>
<text x="96.4" y="177.5">4</text>
<text x="43.1" y="180.1">5</text>
<text x="96.4" y="180.1">5</text>
</g>
<g font-size="1.4" fill="#006464">
<text x="54.4" y="57.9">ROW0/A2</text>
<text x="189" y="56.6">ROW0/A2</text>
<text x="189" y="59.2">ROW1/A1</text>
<text x="45" y="63">VDD</text>
<text x="54.2" y="65.5">ROW3/K1</text>
<text x="54.4" y="60.4">ROW1/A1</text>
<text x="54.4" y="63">ROW2/A0</text>
<text x="179.6" y="61.7">VDD</text>
<text x="188.8" y="64.2">ROW3/K1</text>
<text x="189" y="61.7">ROW2/A0</text>
<text x="54.2" y="68">ROW4/K2</text>
<text x="54.2" y="70.6">ROW5/K3</text>
<text x="188.8" y="66.8">ROW4/K2</text>
<text x="188.8" y="69.3">ROW5/K3</text>
<text x="188.8" y="71.9">ROW6/K4</text>
<text x="54.2" y="73.1">ROW6/K4</text>
<text x="54.2" y="75.7">ROW7/K5</text>
<text x="188.8" y="74.4">ROW7/K5</text>
<text x="188.8" y="76.9">ROW8/K6</text>
<text x="45" y="80.7">SDA</text>
<text x="45" y="83.3">SCL</text>
<text x="53.2" y="83.3">ROW10/K8</text>
<text x="54.2" y="78.2">ROW8/K6</text>
<text x="54.2" y="80.7">ROW9/K7</text>
<text x="179.6" y="79.5">SDA</text>
<text x="179.6" y="82">SCL</text>
<text x="187.9" y="82">ROW10/K8</text>
<text x="188.8" y="79.5">ROW9/K7</text>
<text x="52.3" y="88.4">ROW12/K10</text>
<text x="53.2" y="85.8">ROW11/K9</text>
<text x="186.9" y="87.1">ROW12/K10</text>
<text x="186.9" y="89.6">ROW13/K11</text>
<text x="187.9" y="84.6">ROW11/K9</text>
<text x="48.9" y="96">ROW15/K13/INT</text>
<text x="52.3" y="90.9">ROW13/K11</text>
<text x="52.3" y="93.4">ROW14/K12</text>
<text x="183.5" y="94.7">ROW15/K13/INT</text>
<text x="186.9" y="92.2">ROW14/K12</text>
<text x="54.3" y="101.1">COM0/AD</text>
<text x="188.9" y="99.8">COM0/AD</text>
<text x="53.2" y="103.6">COM1/KS0</text>
<text x="53.2" y="106.1">COM2/KS1</text>
<text x="187.9" y="102.3">COM1/KS0</text>
<text x="187.9" y="104.9">COM2/KS1</text>
<text x="187.9" y="107.4">COM3/KS2</text>
<text x="45" y="113.8">VSS</text>
<text x="53.2" y="108.7">COM3/KS2</text>
<text x="57.3" y="111.2">COM4</text>
<text x="57.3" y="113.8">COM5</text>
<text x="179.6" y="112.5">VSS</text>
<text x="191.9" y="110">COM4</text>
<text x="191.9" y="112.5">COM5</text>
<text x="57.3" y="116.3">COM6</text>
<text x="57.3" y="118.8">COM7</text>
<text x="191.9" y="115">COM6</text>
<text x="191.9" y="117.6">COM7</text>
</g>
<g font-size="1.4" fill="#a90000">
<text x="62.4" y="56.9">25</text>
<text x="62.4" y="59.4">24</text>
<text x="197" y="55.6">25</text>
<text x="197" y="58.2">24</text>
<text x="42.1" y="62">28</text>
<text x="62.4" y="62">23</text>
<text x="62.4" y="64.5">22</text>
<text x="176.7" y="60.7">28</text>
<text x="197" y="60.7">23</text>
<text x="197" y="63.2">22</text>
<text x="197" y="65.8">21</text>
<text x="62.4" y="67.1">21</text>
<text x="62.4" y="69.6">20</text>
<text x="197" y="68.3">20</text>
<text x="197" y="70.9">19</text>
<text x="62.4" y="72.1">19</text>
<text x="62.4" y="74.7">18</text>
<text x="62.4" y="77.2">17</text>
<text x="197" y="73.4">18</text>
<text x="197" y="75.9">17</text>
<text x="42.1" y="79.8">27</text>
<text x="42.1" y="82.3">26</text>
<text x="62.4" y="79.8">16</text>
<text x="62.4" y="82.3">15</text>
<text x="176.7" y="78.5">27</text>
<text x="176.7" y="81">26</text>
<text x="197" y="78.5">16</text>
<text x="197" y="81">15</text>
<text x="197" y="83.6">14</text>
<text x="62.4" y="84.8">14</text>
<text x="62.4" y="87.4">13</text>
<text x="62.4" y="89.9">12</text>
<text x="197" y="86.1">13</text>
<text x="197" y="88.6">12</text>
<text x="62.4" y="92.5">11</text>
<text x="62.4" y="95">10</text>
<text x="197" y="91.2">11</text>
<text x="197" y="93.7">10</text>
<text x="62.9" y="100.1">2</text>
<text x="197.5" y="98.8">2</text>
<text x="197.5" y="101.3">3</text>
<text x="62.9" y="102.6">3</text>
<text x="62.9" y="105.2">4</text>
<text x="62.9" y="107.7">5</text>
<text x="197.5" y="103.9">4</text>
<text x="197.5" y="106.4">5</text>
<text x="42.6" y="112.8">1</text>
<text x="62.9" y="110.2">6</text>
<text x="62.9" y="112.8">7</text>
<text x="177.2" y="111.5">1</text>
<text x="197.5" y="109">6</text>
<text x="197.5" y="111.5">7</text>
<text x="62.9" y="115.3">8</text>
<text x="62.9" y="117.9">9</text>
<text x="197.5" y="114">8</text>
<text x="197.5" y="116.6">9</text>
</g>
</svg>
